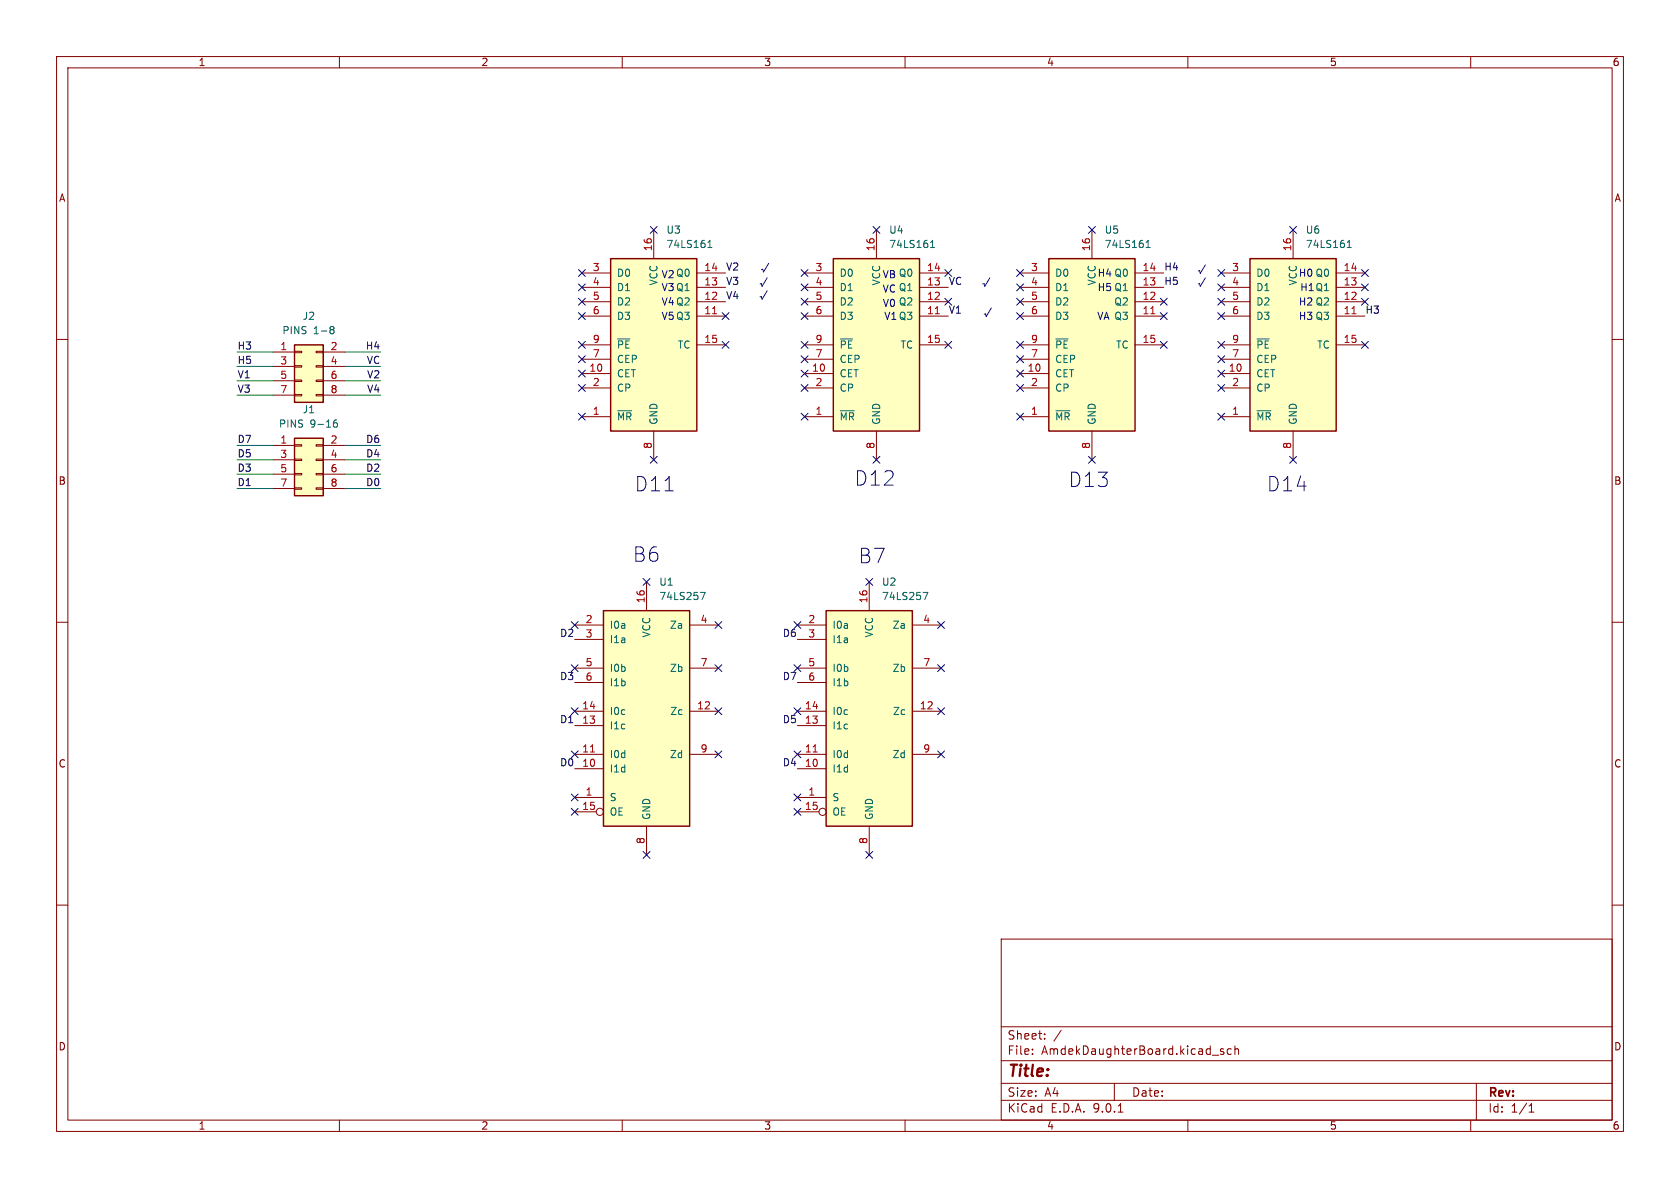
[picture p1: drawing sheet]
<svg xmlns="http://www.w3.org/2000/svg" width="297mm" height="210mm" viewBox="0 0 297 210" stroke-linecap="round" stroke-linejoin="round" font-family="sans-serif">
<g fill="none" stroke="#840000" stroke-width=".18">
<path d="M10 10h277v190h-277zM12 12h273v186h-273zM60 10v2M110 10v2M160 10v2M210 10v2M260 10v2M10 60h2M285 60h2M10 110h2M285 110h2M10 160h2"/>
<path d="M177 166h108v32h-108zM285 160h2M60 198v2M110 198v2M160 198v2M177 194.5h108M177 191.5h108M177 187.5h108M177 181.5h108M182.5 186.3v.1M182.5 185.5v.1M184.7 183.6v.1"/>
<path d="M184.7 182.8v.1M187.6 182.1l-1.3 2M197 191.5v3M197.7 196.6h.8M210 198v2M214.3 186.5h1.2M216.3 185.5l-.3-.1-.3 .2 .1 .2 .5 .2v.3h-.6M217.7 185.5l-.5-.1-.2 .3v.4l.1 .2h.6M218.3 185.5l.2-.1 .4 .1 .1 .9M218.3 184.9v1.5M260 198v2M261 191.5v6.5"/>
<path d="M270.3 196.6h.9M270.3 195.5l.4-.4v1.5"/>
</g>
<path d="M221 45.7h15.2v30.5h-15.2z" fill="#ffffc2"/>
<path d="M221 45.7h15.2v30.5h-15.2z" fill="none" stroke="#840000" stroke-width=".25"/>
<g fill="none" stroke="#840000" stroke-width=".18">
<path d="M215.9 48.3h5.1M215.9 50.8h5.1M215.9 53.3h5.1M215.9 55.9h5.1M228.6 40.6v5.1M236.2 48.3h5.1M236.2 50.8h5.1M236.2 53.3h5.1M236.2 55.9h5.1M215.9 61h5.1M215.9 63.5h5.1M215.9 66h5.1"/>
<path d="M215.9 68.6h5.1M215.9 73.7h5.1M228.6 76.2v5.1M236.2 61h5.1"/>
</g>
<path d="M222.2 59.9h2.2M238.2 43.8h.7M238.2 42.9l.3-.4v1.3M222.2 72.6h2.5" fill="none" stroke="#006464" stroke-width=".18"/>
<path d="M239 55.5h.7" fill="none" stroke="#a90000" stroke-width=".18"/>
<path d="M107.9 45.7h15.3v30.5h-15.3z" fill="#ffffc2"/>
<path d="M107.9 45.7h15.3v30.5h-15.3z" fill="none" stroke="#840000" stroke-width=".25"/>
<g fill="none" stroke="#840000" stroke-width=".18">
<path d="M102.9 48.3h5M102.9 50.8h5M102.9 53.3h5M102.9 55.9h5M115.6 40.6v5.1M123.2 48.3h5.1M123.2 50.8h5.1M123.2 53.3h5.1M123.2 55.9h5.1M102.9 61h5M102.9 63.5h5M102.9 66h5"/>
<path d="M102.9 68.6h5M102.9 73.7h5M115.6 76.2v5.1M123.2 61h5.1"/>
</g>
<path d="M109.2 59.9h2.2M125.1 43.8h.8M125.1 42.9l.4-.4v1.3M109.2 72.6h2.5" fill="none" stroke="#006464" stroke-width=".18"/>
<path d="M126 55.5h.7" fill="none" stroke="#a90000" stroke-width=".18"/>
<path d="M146 108h15.3v38.1h-15.3z" fill="#ffffc2"/>
<path d="M146 108h15.3v38.1h-15.3z" fill="none" stroke="#840000" stroke-width=".25"/>
<g fill="none" stroke="#840000" stroke-width=".18">
<path d="M141 110.5h5M141 113h5M141 118.1h5M153.7 102.9v5.1M161.3 110.5h5.1M161.3 118.1h5.1M141 120.7h5M141 125.7h5M141 128.3h5M141 133.4h5M141 135.9h5M161.3 125.7h5.1"/>
<path d="M161.3 133.4h5.1M141 141h5M141 143.5h3.8M153.7 146.1v5"/>
<circle cx="145.4" cy="143.5" r=".63"/>
</g>
<path d="M143.8 132.9h.7" fill="none" stroke="#a90000" stroke-width=".18"/>
<path d="M163.2 104.7h.8l-.5 1.3" fill="none" stroke="#006464" stroke-width=".18"/>
<path d="M147.3 45.7h15.3v30.5h-15.3z" fill="#ffffc2"/>
<path d="M147.3 45.7h15.3v30.5h-15.3z" fill="none" stroke="#840000" stroke-width=".25"/>
<g fill="none" stroke="#840000" stroke-width=".18">
<path d="M142.2 48.3h5.1M142.2 50.8h5.1M142.2 53.3h5.1M142.2 55.9h5.1M154.9 40.6v5.1M162.6 48.3h5M162.6 50.8h5M162.6 53.3h5M162.6 55.9h5M142.2 61h5.1M142.2 63.5h5.1M142.2 66h5.1"/>
<path d="M142.2 68.6h5.1M142.2 73.7h5.1M154.9 76.2v5.1M162.6 61h5"/>
</g>
<path d="M148.6 59.9h2.1M164.5 43.8h.7M164.5 42.9l.4-.4v1.3M148.6 72.6h2.4" fill="none" stroke="#006464" stroke-width=".18"/>
<path d="M165.3 55.5h.8" fill="none" stroke="#a90000" stroke-width=".18"/>
<path d="M52.1 77.5h5v10.1h-5z" fill="#ffffc2"/>
<path d="M52.1 77.5h5v10.1h-5z" fill="none" stroke="#840000" stroke-width=".25"/>
<g fill="none" stroke="#840000" stroke-width=".18">
<path d="M48.3 78.7h3.8M52.1 78.6h1.2v.3h-1.2zM55.9 78.6h1.2v.3h-1.2zM57.1 78.7h3.9M48.3 81.3h3.8M48.3 83.8h3.8M48.3 86.4h3.8M52.1 81.2h1.2v.2h-1.2zM52.1 83.7h1.2v.2h-1.2zM52.1 86.2h1.2v.3h-1.2zM55.9 81.2h1.2v.2h-1.2zM55.9 83.7h1.2v.2h-1.2z"/>
<path d="M55.9 86.2h1.2v.3h-1.2zM57.1 81.3h3.9M57.1 83.8h3.9M57.1 86.4h3.9"/>
</g>
<path d="M59.5 74.2l-.3 .1a.86 .86 0 0 0 0 1.2l.4-.1 .1-.4-.3-.3h-.2l-.3 .3" fill="none" stroke="#006464" stroke-width=".18"/>
<path d="M52.1 61h5v10.1h-5z" fill="#ffffc2"/>
<path d="M52.1 61h5v10.1h-5z" fill="none" stroke="#840000" stroke-width=".25"/>
<g fill="none" stroke="#840000" stroke-width=".18">
<path d="M48.3 62.2h3.8M48.3 64.8h3.8M48.3 67.3h3.8M48.3 69.9h3.8M52.1 62.1h1.2v.3h-1.2zM52.1 64.6h1.2v.3h-1.2zM52.1 67.2h1.2v.2h-1.2zM52.1 69.7h1.2v.3h-1.2zM55.9 62.1h1.2v.3h-1.2zM55.9 64.6h1.2v.3h-1.2zM55.9 67.2h1.2v.2h-1.2zM55.9 69.7h1.2v.3h-1.2z"/>
<path d="M57.1 62.2h3.9M57.1 64.8h3.9M57.1 67.3h3.9M57.1 69.9h3.9"/>
</g>
<path d="M58.5 58.2l.1 .1M58.5 57.8l.3-.1 .2 .2 .1 .1-.3 .3M58.6 58.3h.2M58.6 58.3h-.1M58.8 58.3l.3 .2-.1 .4-.2 .1-.3-.1" fill="none" stroke="#006464" stroke-width=".18"/>
<path d="M185.4 45.7h15.3v30.5h-15.3z" fill="#ffffc2"/>
<path d="M185.4 45.7h15.3v30.5h-15.3z" fill="none" stroke="#840000" stroke-width=".25"/>
<g fill="none" stroke="#840000" stroke-width=".18">
<path d="M180.3 48.3h5.1M180.3 50.8h5.1M180.3 53.3h5.1M180.3 55.9h5.1M193 40.6v5.1M200.7 48.3h5M200.7 50.8h5M200.7 53.3h5M200.7 55.9h5M180.3 61h5.1M180.3 63.5h5.1M180.3 66h5.1"/>
<path d="M180.3 68.6h5.1M180.3 73.7h5.1M193 76.2v5.1M200.7 61h5"/>
</g>
<path d="M186.7 59.9h2.1M202.6 43.8h.7M202.6 42.9l.4-.4v1.3M186.7 72.6h2.4" fill="none" stroke="#006464" stroke-width=".18"/>
<path d="M203.4 55.5h.8" fill="none" stroke="#a90000" stroke-width=".18"/>
<path d="M106.7 108h15.2v38.1h-15.2z" fill="#ffffc2"/>
<path d="M106.7 108h15.2v38.1h-15.2z" fill="none" stroke="#840000" stroke-width=".25"/>
<g fill="none" stroke="#840000" stroke-width=".18">
<path d="M101.6 110.5h5.1M101.6 113h5.1M101.6 118.1h5.1M114.3 102.9v5.1M121.9 110.5h5.1M121.9 118.1h5.1M101.6 120.7h5.1M101.6 125.7h5.1M101.6 128.3h5.1M101.6 133.4h5.1M101.6 135.9h5.1M121.9 125.7h5.1"/>
<path d="M121.9 133.4h5.1M101.6 141h5.1M101.6 143.5h3.8M114.3 146.1v5"/>
<circle cx="106" cy="143.5" r=".63"/>
</g>
<path d="M104.4 132.9h.7" fill="none" stroke="#a90000" stroke-width=".18"/>
<path d="M123.8 104.7h.9l-.6 1.3" fill="none" stroke="#006464" stroke-width=".18"/>
<g fill="none" stroke="#009600" stroke-width=".18">
<path d="M41.9 69.9h6.4M41.9 64.8h6.4M41.9 67.3h6.4M41.9 62.2h6.4M41.9 78.7h6.4M61 69.9h6.3M61 64.8h6.3M61 67.3h6.3M61 62.2h6.3M61 78.7h6.3M41.9 83.8h6.4M41.9 86.4h6.4"/>
<path d="M41.9 81.3h6.4M61 83.8h6.3M61 86.4h6.3M61 81.3h6.3"/>
</g>
<g fill="none" stroke="#000084" stroke-width=".18">
<path d="M102.3 47.7l1.2 1.2M102.3 50.2l1.2 1.2M102.3 52.7l1.2 1.2M102.3 55.3l1.2 1.2M103.5 47.7l-1.2 1.2M103.5 50.2l-1.2 1.2M103.5 52.7l-1.2 1.2M103.5 55.3l-1.2 1.2M115 40l1.2 1.2M116.2 40l-1.2 1.2M127.7 55.3l1.2 1.2M128.9 55.3l-1.2 1.2"/>
<path d="M141.6 47.7l1.2 1.2M141.6 52.7l1.2 1.2M141.6 50.2l1.2 1.2M141.6 55.3l1.2 1.2M142.8 47.7l-1.2 1.2M142.8 52.7l-1.2 1.2M142.8 50.2l-1.2 1.2M142.8 55.3l-1.2 1.2M154.3 40l1.2 1.2M155.5 40l-1.2 1.2M167 47.7l1.2 1.2M167 52.7l1.2 1.2"/>
<path d="M168.2 47.7l-1.2 1.2M168.2 52.7l-1.2 1.2M179.7 47.7l1.2 1.2M179.7 55.3l1.2 1.2M179.7 50.2l1.2 1.2M179.7 52.7l1.2 1.2M180.9 47.7l-1.2 1.2M180.9 55.3l-1.2 1.2M180.9 52.7l-1.2 1.2M180.9 50.2l-1.2 1.2M192.4 40l1.2 1.2M193.6 40l-1.2 1.2"/>
<path d="M205.1 52.7l1.2 1.2M205.1 55.3l1.2 1.2M206.3 55.3l-1.2 1.2M206.3 52.7l-1.2 1.2M215.3 50.2l1.2 1.2M215.3 55.3l1.2 1.2M215.3 52.7l1.2 1.2M215.3 47.7l1.2 1.2M216.5 50.2l-1.2 1.2M216.5 52.7l-1.2 1.2M216.5 55.3l-1.2 1.2M216.5 47.7l-1.2 1.2"/>
<path d="M228 40l1.2 1.2M229.2 40l-1.2 1.2M240.7 52.7l1.2 1.2M240.7 47.7l1.2 1.2M240.7 50.2l1.2 1.2M241.9 47.7l-1.2 1.2M241.9 50.2l-1.2 1.2M241.9 52.7l-1.2 1.2M102.3 65.4l1.2 1.2M102.3 62.9l1.2 1.2M102.3 60.4l1.2 1.2M102.3 73.1l1.2 1.2"/>
<path d="M102.3 68l1.2 1.2M103.5 65.4l-1.2 1.2M103.5 62.9l-1.2 1.2M103.5 60.4l-1.2 1.2M103.5 73.1l-1.2 1.2M103.5 68l-1.2 1.2M127.7 60.4l1.2 1.2M128.9 60.4l-1.2 1.2M141.6 73.1l1.2 1.2M141.6 65.4l1.2 1.2M141.6 68l1.2 1.2M141.6 62.9l1.2 1.2"/>
<path d="M141.6 60.4l1.2 1.2M142.8 73.1l-1.2 1.2M142.8 65.4l-1.2 1.2M142.8 68l-1.2 1.2M142.8 62.9l-1.2 1.2M142.8 60.4l-1.2 1.2M167 60.4l1.2 1.2M168.2 60.4l-1.2 1.2M179.7 68l1.2 1.2M179.7 62.9l1.2 1.2M179.7 60.4l1.2 1.2M179.7 73.1l1.2 1.2"/>
<path d="M179.7 65.4l1.2 1.2M180.9 62.9l-1.2 1.2M180.9 60.4l-1.2 1.2M180.9 73.1l-1.2 1.2M180.9 65.4l-1.2 1.2M180.9 68l-1.2 1.2M205.1 60.4l1.2 1.2M206.3 60.4l-1.2 1.2M215.3 62.9l1.2 1.2M215.3 68l1.2 1.2M215.3 73.1l1.2 1.2M215.3 65.4l1.2 1.2"/>
<path d="M215.3 60.4l1.2 1.2M216.5 62.9l-1.2 1.2M216.5 68l-1.2 1.2M216.5 73.1l-1.2 1.2M216.5 65.4l-1.2 1.2M216.5 60.4l-1.2 1.2M240.7 60.4l1.2 1.2M241.9 60.4l-1.2 1.2M115 80.7l1.2 1.2M116.2 80.7l-1.2 1.2M154.3 80.7l1.2 1.2M155.5 80.7l-1.2 1.2"/>
<path d="M192.4 80.7l1.2 1.2M193.6 80.7l-1.2 1.2M228 80.7l1.2 1.2M229.2 80.7l-1.2 1.2M101 109.9l1.2 1.2M101 117.5l1.2 1.2M102.2 109.9l-1.2 1.2M102.2 117.5l-1.2 1.2M113.7 102.3l1.2 1.2M114.9 102.3l-1.2 1.2M126.4 117.5l1.2 1.2M126.4 109.9l1.2 1.2"/>
<path d="M127.6 117.5l-1.2 1.2M127.6 109.9l-1.2 1.2M140.4 109.9l1.2 1.2M140.4 117.5l1.2 1.2M141.6 109.9l-1.2 1.2M141.6 117.5l-1.2 1.2M153.1 102.3l1.2 1.2M154.3 102.3l-1.2 1.2M165.8 109.9l1.2 1.2M165.8 117.5l1.2 1.2M167 117.5l-1.2 1.2M167 109.9l-1.2 1.2"/>
<path d="M101 132.7l1.2 1.3M101 125.1l1.2 1.2M102.2 132.7l-1.2 1.3M102.2 125.1l-1.2 1.2M126.4 125.1l1.2 1.2M126.4 132.7l1.2 1.3M127.6 125.1l-1.2 1.2M127.6 132.7l-1.2 1.3M140.4 125.1l1.2 1.2M140.4 132.7l1.2 1.3M141.6 125.1l-1.2 1.2M141.6 132.7l-1.2 1.3"/>
<path d="M165.8 125.1l1.2 1.2M165.8 132.7l1.2 1.3M167 125.1l-1.2 1.2M167 132.7l-1.2 1.3M101 142.9l1.2 1.2M101 140.4l1.2 1.2M102.2 142.9l-1.2 1.2M102.2 140.4l-1.2 1.2M113.7 150.5l1.2 1.2M114.9 150.5l-1.2 1.2M140.4 140.4l1.2 1.2M140.4 142.9l1.2 1.2"/>
<path d="M141.6 140.4l-1.2 1.2M141.6 142.9l-1.2 1.2M153.1 150.5l1.2 1.2M154.3 150.5l-1.2 1.2"/>
</g>
<path d="M135.6 49.1l-.9 1.5-.1-.5-.2 .1M135.6 51.4l-.9 1.5-.1-.5-.2 .1M135.9 46.6l-.9 1.5-.1-.5-.3 .1M175 49.1l-.9 1.5-.1-.5-.3 .1M175.3 54.4l-1 1.6-.1-.5h-.2M213.1 49.1l-.9 1.5-.1-.5-.3 .1M213.1 46.8l-.9 1.5-.1-.4h-.3" fill="none" stroke="#0000c2" stroke-width=".18"/>
<g font-size="3.5" fill="#0000c2">
<text x="112.2" y="87.1">D11</text>
<text x="151" y="86.1">D12</text>
<text x="188.9" y="86.3">D13</text>
<text x="223.9" y="87.1">D14</text>
<text x="111.8" y="99.5">B6</text>
<text x="151.7" y="99.8">B7</text>
</g>
<text font-size="2.8" fill="#840000" x="178" y="190.9">Title:</text>
<g font-size="2.1" fill="#840000">
<text x="178" y="184">Sheet:</text>
<text x="178" y="186.7">File:</text>
<text x="184.1" y="186.7">AmdekDaughterBoard.kicad_sch</text>
<text x="178" y="196.9">KiCad</text>
<text x="178" y="194.1">Size:</text>
<text x="184.7" y="194.1">A4</text>
<text x="185.7" y="196.9">E.D.A.</text>
<text x="193.3" y="196.9">9.0.1</text>
<text x="200" y="194.1">Date:</text>
<text x="263" y="194.3">Rev:</text>
<text x="263" y="196.9">Id:</text>
<text x="267.1" y="196.9">1/1</text>
</g>
<g font-size="1.8" fill="#840000">
<text x="35" y="11.9">1</text>
<text x="85" y="11.9">2</text>
<text x="135" y="11.9">3</text>
<text x="185" y="11.9">4</text>
<text x="235" y="11.9">5</text>
<text x="285" y="11.9">6</text>
<text x="10.3" y="35.9">A</text>
<text x="285.3" y="35.9">A</text>
<text x="10.3" y="85.9">B</text>
<text x="285.3" y="85.9">B</text>
<text x="10.3" y="135.9">C</text>
<text x="285.3" y="135.9">C</text>
<text x="10.3" y="185.9">D</text>
<text x="285.3" y="185.9">D</text>
<text x="35" y="199.9">1</text>
<text x="85" y="199.9">2</text>
<text x="135" y="199.9">3</text>
<text x="185" y="199.9">4</text>
<text x="235" y="199.9">5</text>
<text x="285" y="199.9">6</text>
</g>
<g font-size="1.8" fill="#006464">
<text x="117.7" y="41.5">U3</text>
<text x="157.1" y="41.5">U4</text>
<text x="195.2" y="41.5">U5</text>
<text x="230.8" y="41.5">U6</text>
<text x="117.7" y="44">74LS161</text>
<text x="157.1" y="44">74LS161</text>
<text x="195.2" y="44">74LS161</text>
<text x="230.8" y="44">74LS161</text>
<text x="109" y="49.1">D0</text>
<text x="109" y="51.7">D1</text>
<text x="116.4" y="50.6" transform="rotate(-90 116.4 50.6)">VCC</text>
<text x="148.3" y="49.1">D0</text>
<text x="148.3" y="51.7">D1</text>
<text x="155.8" y="50.6" transform="rotate(-90 155.8 50.6)">VCC</text>
<text x="186.4" y="49.1">D0</text>
<text x="186.4" y="51.7">D1</text>
<text x="222" y="49.1">D0</text>
<text x="222" y="51.7">D1</text>
<text x="49.8" y="59.3">PINS</text>
<text x="53.4" y="56.7">J2</text>
<text x="55.4" y="59.3">1-8</text>
<text x="109" y="54.2">D2</text>
<text x="109" y="56.7">D3</text>
<text x="148.3" y="54.2">D2</text>
<text x="148.3" y="56.7">D3</text>
<text x="186.4" y="54.2">D2</text>
<text x="186.4" y="56.7">D3</text>
<text x="196.9" y="54.2">Q2</text>
<text x="222" y="54.2">D2</text>
<text x="222" y="56.7">D3</text>
<text x="109" y="61.8">~{PE}</text>
<text x="109" y="64.4">CEP</text>
<text x="119.7" y="61.8">TC</text>
<text x="148.3" y="61.8">~{PE}</text>
<text x="148.3" y="64.4">CEP</text>
<text x="159.1" y="61.8">TC</text>
<text x="186.4" y="61.8">~{PE}</text>
<text x="186.4" y="64.4">CEP</text>
<text x="197.2" y="61.8">TC</text>
<text x="222" y="61.8">~{PE}</text>
<text x="222" y="64.4">CEP</text>
<text x="232.8" y="61.8">TC</text>
<text x="109" y="66.9">CET</text>
<text x="109" y="69.4">CP</text>
<text x="148.3" y="66.9">CET</text>
<text x="148.3" y="69.4">CP</text>
<text x="186.4" y="66.9">CET</text>
<text x="186.4" y="69.4">CP</text>
<text x="222" y="66.9">CET</text>
<text x="222" y="69.4">CP</text>
<text x="49.2" y="75.8">PINS</text>
<text x="53.4" y="73.3">J1</text>
<text x="54.8" y="75.8">9-16</text>
<text x="109" y="74.5">~{MR}</text>
<text x="116.4" y="75.2" transform="rotate(-90 116.4 75.2)">GND</text>
<text x="148.3" y="74.5">~{MR}</text>
<text x="155.8" y="75.2" transform="rotate(-90 155.8 75.2)">GND</text>
<text x="186.4" y="74.5">~{MR}</text>
<text x="193.9" y="75.2" transform="rotate(-90 193.9 75.2)">GND</text>
<text x="222" y="74.5">~{MR}</text>
<text x="229.5" y="75.2" transform="rotate(-90 229.5 75.2)">GND</text>
<text x="116.5" y="106.3">74LS257</text>
<text x="116.5" y="103.7">U1</text>
<text x="155.8" y="106.3">74LS257</text>
<text x="155.8" y="103.7">U2</text>
<text x="107.7" y="111.4">I0a</text>
<text x="107.7" y="113.9">I1a</text>
<text x="115.2" y="112.8" transform="rotate(-90 115.2 112.8)">VCC</text>
<text x="118.3" y="111.4">Za</text>
<text x="147.1" y="111.4">I0a</text>
<text x="147.1" y="113.9">I1a</text>
<text x="154.5" y="112.8" transform="rotate(-90 154.5 112.8)">VCC</text>
<text x="157.7" y="111.4">Za</text>
<text x="107.7" y="119">I0b</text>
<text x="118.3" y="119">Zb</text>
<text x="147.1" y="119">I0b</text>
<text x="157.7" y="119">Zb</text>
<text x="107.7" y="121.5">I1b</text>
<text x="147.1" y="121.5">I1b</text>
<text x="107.7" y="126.6">I0c</text>
<text x="107.7" y="129.1">I1c</text>
<text x="118.4" y="126.6">Zc</text>
<text x="147.1" y="126.6">I0c</text>
<text x="147.1" y="129.1">I1c</text>
<text x="157.8" y="126.6">Zc</text>
<text x="107.7" y="134.2">I0d</text>
<text x="107.7" y="136.8">I1d</text>
<text x="118.3" y="134.2">Zd</text>
<text x="147.1" y="134.2">I0d</text>
<text x="147.1" y="136.8">I1d</text>
<text x="157.7" y="134.2">Zd</text>
<text x="107.7" y="141.8">S</text>
<text x="147.1" y="141.8">S</text>
<text x="107.7" y="144.4">OE</text>
<text x="115.2" y="145" transform="rotate(-90 115.2 145)">GND</text>
<text x="147.1" y="144.4">OE</text>
<text x="154.5" y="145" transform="rotate(-90 154.5 145)">GND</text>
</g>
<g font-size="1.8" fill="#a90000">
<text x="115.3" y="44.5" transform="rotate(-90 115.3 44.5)">16</text>
<text x="154.7" y="44.5" transform="rotate(-90 154.7 44.5)">16</text>
<text x="192.8" y="44.5" transform="rotate(-90 192.8 44.5)">16</text>
<text x="228.3" y="44.5" transform="rotate(-90 228.3 44.5)">16</text>
<text x="104.7" y="48">3</text>
<text x="104.7" y="50.5">4</text>
<text x="104.7" y="53.1">5</text>
<text x="124.4" y="48">14</text>
<text x="124.4" y="50.5">13</text>
<text x="124.4" y="53.1">12</text>
<text x="144.1" y="48">3</text>
<text x="144.1" y="50.5">4</text>
<text x="144.1" y="53.1">5</text>
<text x="163.8" y="48">14</text>
<text x="163.8" y="50.5">13</text>
<text x="163.8" y="53.1">12</text>
<text x="182.2" y="48">3</text>
<text x="182.2" y="50.5">4</text>
<text x="182.2" y="53.1">5</text>
<text x="201.9" y="48">14</text>
<text x="201.9" y="50.5">13</text>
<text x="201.9" y="53.1">12</text>
<text x="217.7" y="48">3</text>
<text x="217.7" y="50.5">4</text>
<text x="217.7" y="53.1">5</text>
<text x="237.4" y="48">14</text>
<text x="237.4" y="50.5">13</text>
<text x="237.4" y="53.1">12</text>
<text x="104.7" y="55.6">6</text>
<text x="124.4" y="55.6">11</text>
<text x="144.1" y="55.6">6</text>
<text x="163.8" y="55.6">11</text>
<text x="182.2" y="55.6">6</text>
<text x="201.9" y="55.6">11</text>
<text x="217.7" y="55.6">6</text>
<text x="237.4" y="55.6">11</text>
<text x="49.5" y="62">1</text>
<text x="49.5" y="64.5">3</text>
<text x="58.3" y="62">2</text>
<text x="58.3" y="64.5">4</text>
<text x="104.1" y="65.8">10</text>
<text x="104.7" y="60.7">9</text>
<text x="104.7" y="63.2">7</text>
<text x="124.4" y="60.7">15</text>
<text x="143.5" y="65.8">10</text>
<text x="144.1" y="60.7">9</text>
<text x="144.1" y="63.2">7</text>
<text x="163.8" y="60.7">15</text>
<text x="181.6" y="65.8">10</text>
<text x="182.2" y="60.7">9</text>
<text x="182.2" y="63.2">7</text>
<text x="201.9" y="60.7">15</text>
<text x="217.1" y="65.8">10</text>
<text x="217.7" y="60.7">9</text>
<text x="217.7" y="63.2">7</text>
<text x="237.4" y="60.7">15</text>
<text x="49.5" y="67.1">5</text>
<text x="49.5" y="69.6">7</text>
<text x="58.3" y="67.1">6</text>
<text x="58.3" y="69.6">8</text>
<text x="104.7" y="68.3">2</text>
<text x="144.1" y="68.3">2</text>
<text x="182.2" y="68.3">2</text>
<text x="217.7" y="68.3">2</text>
<text x="104.7" y="73.4">1</text>
<text x="144.1" y="73.4">1</text>
<text x="182.2" y="73.4">1</text>
<text x="217.7" y="73.4">1</text>
<text x="49.5" y="78.5">1</text>
<text x="49.5" y="81">3</text>
<text x="49.5" y="83.6">5</text>
<text x="58.3" y="78.5">2</text>
<text x="58.3" y="81">4</text>
<text x="58.3" y="83.6">6</text>
<text x="115.3" y="79.4" transform="rotate(-90 115.3 79.4)">8</text>
<text x="154.7" y="79.4" transform="rotate(-90 154.7 79.4)">8</text>
<text x="192.8" y="79.4" transform="rotate(-90 192.8 79.4)">8</text>
<text x="228.3" y="79.4" transform="rotate(-90 228.3 79.4)">8</text>
<text x="49.5" y="86.1">7</text>
<text x="58.3" y="86.1">8</text>
<text x="114" y="106.7" transform="rotate(-90 114 106.7)">16</text>
<text x="153.4" y="106.7" transform="rotate(-90 153.4 106.7)">16</text>
<text x="103.4" y="110.2">2</text>
<text x="103.4" y="112.8">3</text>
<text x="123.8" y="110.2">4</text>
<text x="142.8" y="110.2">2</text>
<text x="142.8" y="112.8">3</text>
<text x="163.1" y="110.2">4</text>
<text x="103.4" y="117.9">5</text>
<text x="123.8" y="117.9">7</text>
<text x="142.8" y="117.9">5</text>
<text x="163.1" y="117.9">7</text>
<text x="102.8" y="125.5">14</text>
<text x="103.4" y="120.4">6</text>
<text x="123.1" y="125.5">12</text>
<text x="142.2" y="125.5">14</text>
<text x="142.8" y="120.4">6</text>
<text x="162.5" y="125.5">12</text>
<text x="102.8" y="128">13</text>
<text x="142.2" y="128">13</text>
<text x="102.8" y="133.1">11</text>
<text x="102.8" y="135.6">10</text>
<text x="123.8" y="133.1">9</text>
<text x="142.2" y="133.1">11</text>
<text x="142.2" y="135.6">10</text>
<text x="163.1" y="133.1">9</text>
<text x="102.8" y="143.3">15</text>
<text x="103.4" y="140.7">1</text>
<text x="142.2" y="143.3">15</text>
<text x="142.8" y="140.7">1</text>
<text x="114" y="149.3" transform="rotate(-90 114 149.3)">8</text>
<text x="153.4" y="149.3" transform="rotate(-90 153.4 149.3)">8</text>
</g>
<g font-size="1.8" fill="#0f0f0f">
<text x="128.3" y="47.9">V2</text>
<text x="205.7" y="47.9">H4</text>
<text x="128.3" y="53">V4</text>
<text x="128.3" y="50.5">V3</text>
<text x="167.6" y="50.5">VC</text>
<text x="205.7" y="50.5">H5</text>
<text x="167.6" y="55.5">V1</text>
<text x="241.3" y="55.5">H3</text>
<text x="41.9" y="64.4">H5</text>
<text x="41.9" y="61.9">H3</text>
<text x="64.6" y="61.9">H4</text>
<text x="64.7" y="64.4">VC</text>
<text x="41.9" y="69.5">V3</text>
<text x="41.9" y="67">V1</text>
<text x="64.8" y="69.5">V4</text>
<text x="64.8" y="67">V2</text>
<text x="41.9" y="80.9">D5</text>
<text x="41.9" y="83.5">D3</text>
<text x="41.9" y="78.4">D7</text>
<text x="64.6" y="83.5">D2</text>
<text x="64.6" y="80.9">D4</text>
<text x="64.6" y="78.4">D6</text>
<text x="41.9" y="86">D1</text>
<text x="64.6" y="86">D0</text>
<text x="98.9" y="112.7">D2</text>
<text x="138.3" y="112.7">D6</text>
<text x="98.9" y="120.3">D3</text>
<text x="138.3" y="120.3">D7</text>
<text x="98.9" y="127.9">D1</text>
<text x="138.3" y="127.9">D5</text>
<text x="98.9" y="135.5">D0</text>
<text x="138.3" y="135.5">D4</text>
</g>
<g font-size="1.8" fill="#0000c2">
<text x="116.9" y="49.4">V2 Q0</text>
<text x="116.9" y="51.7">V3 Q1</text>
<text x="155.9" y="51.9">VC Q1</text>
<text x="155.9" y="49.4">VB Q0</text>
<text x="193.9" y="50.6" transform="rotate(-90 193.9 50.6)">VCC</text>
<text x="194" y="49.1">H4 Q0</text>
<text x="194" y="51.7">H5 Q1</text>
<text x="229.5" y="50.6" transform="rotate(-90 229.5 50.6)">VCC</text>
<text x="229.5" y="49.1">H0 Q0</text>
<text x="229.8" y="51.7">H1 Q1</text>
<text x="116.9" y="54.2">V4 Q2</text>
<text x="116.9" y="56.7">V5 Q3</text>
<text x="156" y="54.5">V0 Q2</text>
<text x="156.2" y="56.7">V1 Q3</text>
<text x="193.9" y="56.7">VA Q3</text>
<text x="229.5" y="56.7">H3 Q3</text>
<text x="229.5" y="54.2">H2 Q2</text>
</g>
</svg>
